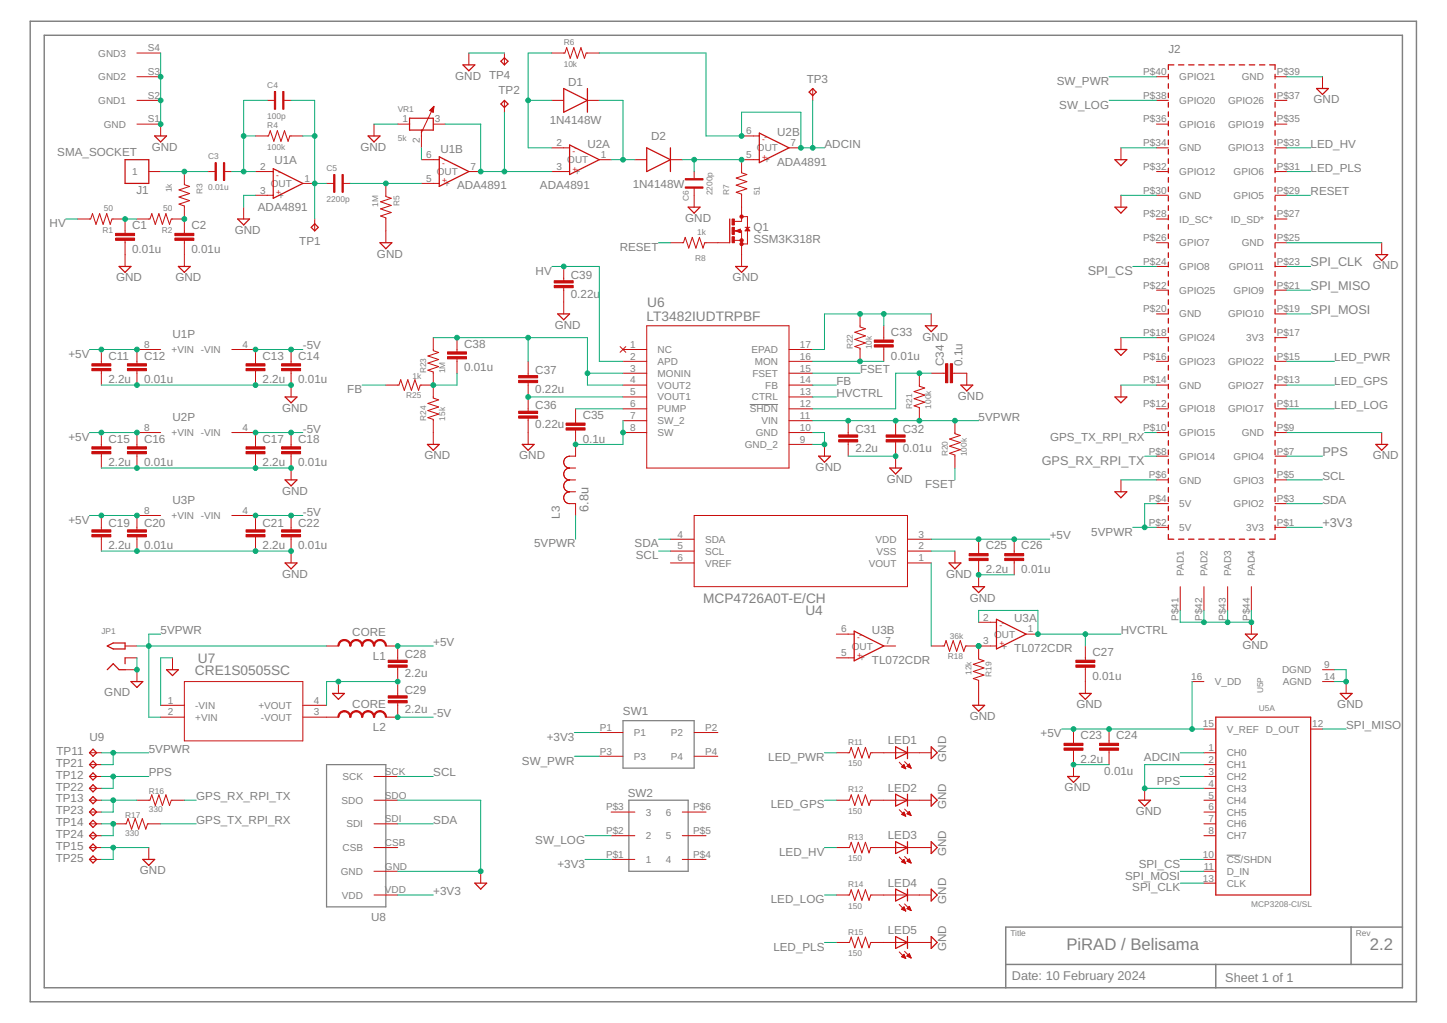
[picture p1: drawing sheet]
<svg xmlns="http://www.w3.org/2000/svg" width="297mm" height="210mm" viewBox="0 0 297 210" stroke-linecap="round" stroke-linejoin="round" font-family="sans-serif">
<path d="M6.2 4.4h284.6v201.1h-284.6zM9.1 7.2h278.8v195.5h-278.8zM206.5 197.9h81.4M249.6 197.9v4.8M277.3 190.2v7.7M287.9 190.2h-81.4v12.5" fill="none" stroke="#808080" stroke-width=".3"/>
<path d="M67 156.9h12.2v29.2h-12.2zM127.9 147.9h14.6v9.7h-14.6zM129.1 164.2h12.2v14.6h-12.2z" fill="none" stroke="#808080" stroke-width=".25"/>
<path d="M153.9 83h5.8M251.8 175.5h2.9" fill="none" stroke="#808080" stroke-width=".21"/>
<g fill="none" stroke="#c90d0c" stroke-width=".21">
<path d="M28.1 10.9h4.9M28.1 15.7h4.9M96.2 10.9v2.4M103.5 10.9v2.4M113.3 10.9h2.7l.3-1.1 .8 2.2 .7-2.2 .7 2.2 .8-2.2 .7 2.2 .3-1.1h2.7M166.8 18.2v2.4M237.4 15.7h2.4M261.7 15.7h2.5M271.5 15.7v2.5M28.1 20.6h4.9M28.1 25.5h4.9v2.4M30.5 35.2h2.5"/>
<path d="M37.8 35.2v2.7l1.1 .3-2.2 .8 2.2 .7-2.2 .7 2.2 .8-2.2 .7 1.1 .4v5.6M42.7 35.2h1.5M46.1 35.2h1.5M52.5 35.2h3.6M52.5 27.9h2.6l.4-1.1 .7 2.2 .7-2.2 .8 2.2 .7-2.2 .7 2.2 .4-1.1h2.7M54.9 20.6h1.4M58.3 20.6h1.5M62.2 37.6h2.4M67 37.6h1.5M70.4 37.6h1.5M76.8 25.5v2.4M79.2 37.6v2.7l1.1 .4-2.2 .7 2.2 .7-2.2 .8 2.2 .7-2.2 .7 1.1 .4v5.1"/>
<path d="M81.6 25.5h2.5M86.5 37.6h3.7M86.5 32.8h3.7M86.5 26.7v3.6M88.2 22.7l.9-.9-.2 1.2zM88.3 22.6h.7M88.3 22.7h.7M88.4 22.5h.6M88.5 22.4h.5M88.6 22.8h.4M88.6 22.3h.4M88.7 22.2h.3"/>
<path d="M88.8 23h.2M88.9 22h.1M88.9 25.5h2.5M89 21.9h.1M89.1 21.8l-2.6 5.4M96.2 35.2h2.5M103.5 20.6v2.4M113.3 35.2h3.6M113.3 20.6h2.4M113.3 30.3h3.6M120.6 20.6h2.4M123 32.8h2.5"/>
<path d="M130.3 32.8h2.5M137.6 32.8h2.5M142.5 35.2v1.5M142.5 38.6v3.9M152.2 27.9h3.7M155.9 32.8h-3.7v2.7l1.1 .3-2.2 .7 2.2 .8-2.2 .7 2.2 .7-2.2 .8 1.1 .3v5.6h-1.4M162 30.3h2.4M230.1 30.3v2.5M237.4 35.2h2.4M237.4 20.6h2.4M237.4 25.5h2.4M237.4 30.3h2.4"/>
<path d="M261.7 35.2h2.5M261.7 20.6h2.5M261.7 25.5h2.5M261.7 30.3h2.5M15.9 44.9h2.7l.4-1.1 .7 2.2 .7-2.2 .8 2.2 .7-2.2 .7 2.2 .4-1.1h2.7v3M25.7 49.3v5.4M28.1 44.9h2.7l.4-1.1 .7 2.2 .7-2.2 .7 2.2 .8-2.2 .7 2.2 .4-1.1h2.6M37.8 49.3v5.4M50 42.5v2.4M52.5 40.1h3.6M64.6 44.9v2.5M115.7 54.7v2.9"/>
<path d="M115.7 59.1v5.3M137.6 49.8h2.7l.4-1.1 .7 2.2 .7-2.2 .8 2.2 .7-2.2 .7 2.2 .4-1.1h5.1M150.8 47.4h1.4v7.3M150.8 49.3h1.4M151 47.4l1-.4v.7zM152.2 44.4h1.2v5.7h-1.2M153 46.7h.9M153.4 46.7l.5 .7h-.9zM230.1 40.1v2.4M237.4 40.1h2.4M237.4 49.8h2.4M237.4 44.9h2.4"/>
<path d="M237.4 59.5h2.4M237.4 54.7h2.4M261.7 40.1h2.5M261.7 49.8h2.5M261.7 44.9h2.5M261.7 59.5h2.5M261.7 54.7h2.5M283.6 49.8v2.4M20.8 71.7v2.9M20.8 76.1v2.9M28.1 76.1v2.9M33 71.7h-4.9v2.9"/>
<path d="M47.6 71.7h4.9v2.9M52.5 76.1v2.9M59.8 71.7v2.9M59.8 76.1v5.3M79.2 79h2.7l.4-1.1 .7 2.2 .7-2.2 .8 2.2 .7-2.2 .7 2.2 .4-1.1h2.6M88.9 69.3v2.6l1.1 .4-2.2 .7 2.2 .8-2.2 .7 2.2 .7-2.2 .8 1.1 .3v5.4l1.1 .3-2.2 .8 2.2 .7-2.2 .7 2.2 .8-2.2 .7 1.1 .4v5.1M93.8 69.3v2.9M93.8 73.7v2.9M108.4 74.1v3M108.4 78.5v5.9M127.3 71.1l1.2 1.2M127.9 71.7h4.9"/>
<path d="M127.9 79h4.9M127.9 74.1h4.9M127.9 76.6h4.9M128.5 71.1l-1.2 1.2M132.8 66.8h29.2v29.2h-29.2zM162 71.7h4.8M162 79h4.8M162 74.1h4.8M162 76.6h4.8M176.6 64.4v2.7l1.1 .4-2.2 .7 2.2 .7-2.2 .7 2.2 .8-2.2 .7 1.1 .4v2.6M181.4 66.8v3M181.4 71.2v2.9"/>
<path d="M188.7 76.6v2.6l1.1 .4-2.2 .7 2.2 .8-2.2 .7 2.2 .7-2.2 .8 1.1 .3v2.7M191.2 76.6h2.9M191.2 64.4v2.4M195.5 76.6h3v2.4M230.1 69.3v2.4M230.1 79v2.4M237.4 79h2.4M237.4 74.1h2.4M237.4 69.3h2.4M237.4 64.4h2.4M261.7 79h2.5M261.7 74.1h2.5"/>
<path d="M261.7 69.3h2.5M261.7 64.4h2.5M20.8 88.8v2.9M20.8 93.1v2.9M28.1 93.1v2.9M33 88.8h-4.9v2.9M47.6 88.8h4.9v2.9M52.5 93.1v2.9M59.8 88.8v2.9M59.8 93.1v5.4M108.4 85.8v5.4M116.9 98.5a1.22 1.22 0 0 0-1.2 1.2 1.22 1.22 0 0 0 1.2 1.2"/>
<path d="M116.9 96a1.22 1.22 0 0 0-1.2 1.3 1.22 1.22 0 0 0 1.2 1.2M116.9 98.5h1.3M116.9 96h1.3M118.2 88.3v5.3a2.36 2.36 0 0 0-2.1 .3 1.22 1.22 0 0 0-.3 1.3 1.22 1.22 0 0 0 1.1 .8M118.2 83.9v2.9M127.9 88.8h4.9M127.9 83.9h4.9M127.9 81.4h4.9M127.9 86.3h4.9M162 88.8h4.8M162 83.9h4.8M162 81.4h4.8"/>
<path d="M162 86.3h4.8M162 91.2h4.8M169.2 91.2v2.4M174.1 86.3v2.9M174.1 90.7v2.9M183.9 86.3v2.9M183.9 90.7v5.3M196 86.3v2.7l1.1 .3-2.2 .8 2.2 .7-2.2 .7 2.2 .8-2.2 .7 1.1 .4v2.6M230.1 98.5v2.4M237.4 88.8h2.4M237.4 98.5h2.4M237.4 93.6h2.4"/>
<path d="M237.4 83.9h2.4M261.7 88.8h2.5M261.7 98.5h2.5M261.7 93.6h2.5M261.7 83.9h2.5M283.6 88.8v2.4M20.8 105.8v2.9M20.8 110.2v2.9M28.1 110.2v2.9M33 105.8h-4.9v2.9M47.6 105.8h4.9v2.9M52.5 110.2v2.9"/>
<path d="M59.8 105.8v2.9M59.8 110.2v5.3M116.9 100.9a1.22 1.22 0 0 0-1.2 1.2 1.22 1.22 0 0 0 1.2 1.2h1.3v2.5M116.9 100.9h1.3M137.6 115.5h4.9M137.6 113.1h4.9M137.6 110.6h4.9M142.5 105.8h43.8v14.6h-43.8zM186.3 115.5h4.9M186.3 113.1h4.9M186.3 110.6h4.9M196 113.1v2.4"/>
<path d="M200.9 110.6v3M200.9 115v5.4M208.2 110.6v3M208.2 115v2.9M237.4 108.2h2.4M237.4 103.3h2.4M261.7 108.2h2.5M261.7 103.3h2.5M25.7 137.4h2.4v2.4M25.7 132.5h2.4M25.7 135h2.4M35.4 135v2.4"/>
<path d="M37.8 139.8h24.4v12.2h-24.4zM67 132.5h2.5M69.5 139.8v2.5M79.2 132.5h2.4v3M81.6 136.9v5.9M171.7 130.1h3.6M171.7 135h3.6M181.4 132.5h2.5M191.2 132.5h2.6l.4-1.1 .7 2.2 .8-2.2 .7 2.2 .7-2.2 .7 2.2 .4-1.1h6.4M200.9 132.5v2.7l1.1 .4-2.2 .7 2.2 .8-2.2 .7 2.2 .7-2.2 .7 1.1 .4v5.1M200.9 127.7h3.7M210.6 130.1h2.5"/>
<path d="M222.8 132.5v3M222.8 136.9v5.4M242.3 120.4v4.8M244.7 139.8h2.4M247.1 120.4v4.8M252 120.4v4.8M256.9 120.4v4.8M256.9 127.7v2.4M271.5 139.8h2.4M271.5 137.4h2.4M276.3 139.8v2.5M18.4 154.5h2.4"/>
<path d="M18.4 156.9h2.4M18.4 159.3h2.4M33 147.2h4.8M33 144.7h4.8M62.2 147.2h7.3M62.2 144.7h4.8M76.8 159.3h4.8M81.6 144.2v3h-2.4M123 150.3h4.9M123 155.2h4.9M142.5 150.3h4.9M142.5 155.2h4.9"/>
<path d="M171.7 154.5h2.7l.3-1.1 .8 2.1 .7-2.1 .7 2.1 .8-2.1 .7 2.1 .4-1h12.4M184.6 156.4l1.3 1.3M185.1 157.4l.5-.5 .3 .8zM185.1 157.3h.7M185.2 157.2h.5M185.3 157.4h.5M185.3 157.1h.4M185.5 157h.1M185.5 157.6h.4M185.7 156.3l1.3 1.3M185.8 157.7h.1M186.2 157.2l.8 .4"/>
<path d="M186.2 157.2h.7M186.3 157.1h.5M186.4 157.3h.5M186.4 157h.4M186.5 156.9h.2M186.6 157.4h.3M186.7 156.8l-.5 .4M186.7 156.8l.3 .8M186.7 156.8h.1M186.9 157.6h.1M220.4 149.6v2.9M220.4 154v5.3"/>
<path d="M227.7 149.6v2.9M227.7 154v2.9M247.1 154.5h2.5M247.1 156.9h2.5M247.1 159.3h2.5M247.1 149.6h2.5M269 149.6h2.5M18.4 164.2h2.4M18.4 173.9h2.4M18.4 161.8h2.4M18.4 166.6h2.4M18.4 169h2.4"/>
<path d="M18.4 171.5h2.4M18.4 176.3h2.4M23.2 169h2.7l.4-1 .7 2.1 .7-2.1 .8 2.1 .7-2.1 .7 2.1 .4-1.1h2.7M28.1 164.2h2.7l.4-1.1 .7 2.2 .7-2.2 .7 2.2 .8-2.2 .7 2.2 .4-1.1h2.6M30.5 173.9v2.4M76.8 164.2h4.8M76.8 173.9h4.8M76.8 169h4.8M76.8 178.8h4.8M98.7 178.8v2.4M125.5 166.6h4.8M125.5 171.5h4.8"/>
<path d="M125.5 176.3h4.8M140.1 166.6h4.8M140.1 171.5h4.8M140.1 176.3h4.8M171.7 164.2h2.7l.3-1.1 .8 2.2 .7-2.2 .7 2.2 .8-2.2 .7 2.2 .4-1.1h12.4M171.7 173.9h2.7l.3-1.1 .8 2.2 .7-2.2 .7 2.2 .8-2.2 .7 2.2 .4-1.1h12.4M184.6 166.1l1.3 1.4M184.6 175.9l1.3 1.3M185.1 167.1l.5-.5 .3 .9zM185.1 176.8l.5-.5 .3 .9zM185.1 167h.7M185.2 176.9h.6"/>
<path d="M185.2 176.8h.5M185.2 167.2h.6M185.3 166.9h.4M185.3 176.6h.4M185.4 166.8h.3M185.4 176.5h.2M185.4 177h.4M185.5 167.3h.3M185.5 166.7h.1M185.5 176.4h.1M185.7 166l1.3 1.3M185.7 175.7l1.3 1.4"/>
<path d="M185.7 177.1h.2M185.7 167.4h.2M186.2 167l.5-.5 .3 .8zM186.2 176.7l.5-.5 .3 .9zM186.2 166.9h.6M186.2 176.6h.6M186.3 176.8h.6M186.3 167h.6M186.3 166.8h.5M186.4 176.5h.4M186.5 166.7h.3M186.5 176.4h.2"/>
<path d="M186.5 176.9h.4M186.6 166.6h.1M186.6 167.2h.3M186.6 176.3h.1M186.8 177h.2M186.9 167.3h.1M235 161.8v2.4M247.1 164.2h2.5M247.1 161.8h2.5M247.1 166.6h2.5M247.1 169h2.5M247.1 171.5h2.5"/>
<path d="M247.1 176.3h2.5M247.1 178.8h2.5M76.8 183.6h4.8M171.7 183.6h2.7l.3-1 .8 2.1 .7-2.1 .7 2.1 .8-2.1 .7 2.1 .4-1.1h12.4M171.7 193.4h2.7l.3-1.1 .8 2.2 .7-2.2 .7 2.2 .8-2.2 .7 2.2 .4-1.1h12.4M184.6 185.6l1.3 1.3M184.6 195.3l1.3 1.4M185.1 186.6l.5-.5 .3 .8zM185.1 196.3l.8 .4M185.1 196.3h.7M185.1 186.6h.7M185.2 186.5h.5"/>
<path d="M185.2 196.2h.5M185.3 186.4h.4M185.3 196.1h.4M185.3 196.4h.5M185.4 186.7h.4M185.4 186.2h.2M185.4 196h.2M185.5 186.1h.1M185.5 195.8h.1M185.6 195.8l-.5 .5M185.6 195.8l.3 .9M185.6 196.5h.3"/>
<path d="M185.6 186.8h.3M185.7 185.5l1.3 1.3M185.7 195.2l1.3 1.4M185.9 196.6h.1M185.9 186.9h.1M186.2 196.2h.7M186.2 196.2l.8 .4M186.2 196.2l.5-.5 .3 .9M186.2 186.5h.7M186.3 186.4h.5M186.3 196.1h.5M186.4 186.2h.4"/>
<path d="M186.4 196h.4M186.4 196.3h.5M186.5 186.6h.4M186.5 186.1h.2M186.5 195.8h.2M186.6 186h.1M186.6 195.7h.1M186.7 186l.3 .8-.8-.3zM186.7 196.4h.3M186.8 186.7h.2M187 196.5h.1M247.1 181.2h2.5"/>
</g>
<g fill="none" stroke="#c90d0c" stroke-width=".25">
<path d="M95 13.3h2.5l-1.3 1.2zM102.8 12.6l.7-.7 .8 .7-.8 .7zM115.7 18.2l4.9 2.4-4.9 2.4zM120.6 18.2v4.8M166.1 18.9l.7-.7 .8 .7-.8 .7zM239.8 15.2v1M239.8 17.2v.9M239.8 19.1v1M241 13.3h-1.2v1M241.9 13.3h1.1M244 13.3h1.1M246.1 13.3h1.1"/>
<path d="M248.2 13.3h1.1M250.2 13.3h1.2M252.3 13.3h1.1M254.4 13.3h1.1M256.5 13.3h1.1M258.6 13.3h1.1M260.6 13.3h1.1v1M261.7 15.2v1M261.7 17.2v.9M261.7 19.1v1M270.3 18.2h2.4l-1.2 1.2zM25.7 32.8h4.8v4.8h-4.8z"/>
<path d="M31.7 27.9h2.5l-1.2 1.2zM56.1 34.6l6.1 3-6.1 3.1zM75.6 27.9h2.4l-1.2 1.2zM84.1 24.3h4.8v2.4h-4.8zM90.2 32.2l6 3-6 3zM103.5 20.6l.8 .7-.8 .8-.7-.8zM116.9 29.7l6.1 3.1-6.1 3zM132.8 30.3l4.8 2.5-4.8 2.4zM137.6 30.3v4.9M155.9 27.3l6.1 3-6.1 3.1zM228.9 32.8h2.4l-1.2 1.2zM239.8 21v1"/>
<path d="M239.8 22.9v1M239.8 24.9v.9M239.8 26.8v1M239.8 28.7v1M239.8 30.6v1M239.8 32.6v.9M239.8 34.5v1M239.8 36.4v1M239.8 38.4v.9M261.7 21v1M261.7 22.9v1M261.7 24.9v.9"/>
<path d="M261.7 26.8v1M261.7 28.7v1M261.7 30.6v1M261.7 32.6v.9M261.7 34.5v1M261.7 36.4v1M261.7 38.4v.9M24.4 54.7h2.5l-1.2 1.2zM36.6 54.7h2.5l-1.3 1.2zM48.8 44.9h2.4l-1.2 1.3zM64.6 45.9l.7 .8-.7 .7-.7-.7zM78 49.8h2.4l-1.2 1.2z"/>
<path d="M141.3 42.5h2.4l-1.2 1.2zM149.8 44.9v4.9M151 54.7h2.4l-1.2 1.2zM151.3 47.4l.5 .2v-.5l-.4 .3M153.4 46.9l.3 .3h-.5zM228.9 42.5h2.4l-1.2 1.2zM239.8 40.3v1M239.8 42.2v1M239.8 44.1v1M239.8 46.1v.9M239.8 48v1M239.8 49.9v1"/>
<path d="M239.8 51.9v.9M239.8 53.8v1M239.8 55.7v1M239.8 57.6v1M239.8 59.6v.9M261.7 40.3v1M261.7 42.2v1M261.7 44.1v1M261.7 46.1v.9M261.7 48v1M261.7 49.9v1M261.7 51.9v.9"/>
<path d="M261.7 53.8v1M261.7 55.7v1M261.7 57.6v1M261.7 59.6v.9M282.4 52.2h2.5l-1.3 1.3zM114.5 64.4h2.4l-1.2 1.2zM189.9 66.8h2.5l-1.2 1.3zM197.3 79h2.4l-1.2 1.2zM228.9 71.7h2.4l-1.2 1.2zM239.8 61.5v1M239.8 63.4v1M239.8 65.3v1"/>
<path d="M239.8 67.3v.9M239.8 69.2v1M239.8 71.1v1M239.8 73v1M239.8 75v.9M239.8 76.9v1M239.8 78.8v1M261.7 61.5v1M261.7 63.4v1M261.7 65.3v1M261.7 67.3v.9M261.7 69.2v1"/>
<path d="M261.7 71.1v1M261.7 73v1M261.7 75v.9M261.7 76.9v1M261.7 78.8v1M58.5 81.4h2.5l-1.2 1.3zM58.5 98.5h2.5l-1.2 1.2zM87.7 91.2h2.5l-1.3 1.2zM107.2 91.2h2.4l-1.2 1.2zM168 93.6h2.5l-1.3 1.2zM182.6 96h2.5l-1.2 1.3zM228.9 81.4h2.4l-1.2 1.3z"/>
<path d="M239.8 80.8v.9M239.8 82.7v1M239.8 84.6v1M239.8 86.6v.9M239.8 88.5v1M239.8 90.4v1M239.8 92.3v1M239.8 94.3v.9M239.8 96.2v1M239.8 98.1v1M261.7 80.8v.9M261.7 82.7v1"/>
<path d="M261.7 84.6v1M261.7 86.6v.9M261.7 88.5v1M261.7 90.4v1M261.7 92.3v1M261.7 94.3v.9M261.7 96.2v1M261.7 98.1v1M282.4 91.2h2.5l-1.3 1.2zM58.5 115.5h2.5l-1.2 1.2zM194.8 115.5h2.5l-1.3 1.2zM228.9 100.9h2.4l-1.2 1.2z"/>
<path d="M239.8 100v1M239.8 102v.9M239.8 103.9v1M239.8 105.8v1M239.8 107.7v1M239.8 109.7v.9h1.2M241.9 110.6h1.1M244 110.6h1.1M246.1 110.6h1.1M248.2 110.6h1.1M250.2 110.6h1.2M252.3 110.6h1.1"/>
<path d="M254.4 110.6h1.1M256.5 110.6h1.1M258.6 110.6h1.1M261.7 100v1M261.7 102v.9M261.7 103.9v1M261.7 105.8v1M261.7 107.7v1M261.7 109.7v.9h-1.1M22 132.5l1.2-.6h2.5v1.3h-2.5zM22 137.4l1.2-1.2 1.2 1.2h1.3M25.7 135v1.2"/>
<path d="M26.9 139.8h2.4l-1.2 1.3zM34.2 137.4h2.4l-1.2 1.2zM175.3 129.5l6.1 3-6.1 3.1zM199.7 120.4h2.4l-1.2 1.2zM204.6 127.1l6 3-6 3.1zM255.7 130.1h2.4l-1.2 1.2zM19.1 153.7l.7 .8-.7 .7-.7-.7zM19.1 158.6l.7 .7-.7 .7-.7-.7zM19.1 156.1l.7 .8-.7 .7-.7-.7zM68.3 142.3h2.4l-1.2 1.2zM183.9 153.2l2.4 1.3-2.4 1.2zM186.3 153.2v2.5"/>
<path d="M191.2 153.2l1.2 1.3-1.2 1.2zM199.7 144.7h2.4l-1.2 1.2zM219.2 159.3h2.4l-1.2 1.2zM221.6 142.3h2.4l-1.2 1.2zM249.6 147.2h19.4v36.4h-19.4zM275.1 142.3h2.5l-1.3 1.2zM19.1 163.4l.7 .8-.7 .7-.7-.7zM19.1 168.3l.7 .7-.7 .8-.7-.8zM19.1 173.2l.7 .7-.7 .7-.7-.7zM19.1 161l.7 .8-.7 .7-.7-.7zM19.1 165.9l.7 .7-.7 .7-.7-.7zM19.1 170.8l.7 .7-.7 .7-.7-.7z"/>
<path d="M19.1 175.6l.7 .7-.7 .8-.7-.8zM29.3 176.3h2.4l-1.2 1.3zM183.9 163l2.4 1.2-2.4 1.2zM183.9 172.7l2.4 1.2-2.4 1.2zM186.3 163v2.4M186.3 172.7v2.4M191.2 163l1.2 1.2-1.2 1.2zM191.2 172.7l1.2 1.2-1.2 1.2zM233.7 164.2h2.5l-1.2 1.2zM97.5 181.2h2.4l-1.2 1.2zM183.9 182.4l2.4 1.2-2.4 1.3zM183.9 192.2l2.4 1.2-2.4 1.2z"/>
<path d="M186.3 182.4v2.5M186.3 192.2v2.4M191.2 182.4l1.2 1.2-1.2 1.3zM191.2 192.2l1.2 1.2-1.2 1.2z"/>
</g>
<g fill="#c90d0c" stroke="#c90d0c" stroke-width=".21">
<path d="M18.9 75.6h3.9v.5h-3.9z"/>
<path d="M18.9 74.6h3.9v.5h-3.9z"/>
<path d="M26.2 75.6h3.9v.5h-3.9z"/>
<path d="M26.2 74.6h3.9v.5h-3.9z"/>
<path d="M57.8 75.6h3.9v.5h-3.9z"/>
<path d="M57.8 74.6h3.9v.5h-3.9z"/>
<path d="M50.5 75.6h3.9v.5h-3.9z"/>
<path d="M50.5 74.6h3.9v.5h-3.9z"/>
<path d="M56.3 18.8h.3v3.6h-.3z"/>
<path d="M58 18.8h.3v3.6h-.3z"/>
<path d="M68.5 35.8h.2v3.7h-.2z"/>
<path d="M70.2 35.8h.3v3.7h-.3z"/>
<path d="M140.7 38.4h3.6v.2h-3.6z"/>
<path d="M140.7 36.7h3.6v.2h-3.6z"/>
<path d="M150.3 44.9h.4v1.3h-.4z"/>
<path d="M150.3 48.6h.4v1.2h-.4z"/>
<path d="M150.3 46.7h.4v1.4h-.4z"/>
<path d="M18.9 92.6h3.9v.5h-3.9z"/>
<path d="M18.9 91.7h3.9v.4h-3.9z"/>
<path d="M26.2 92.6h3.9v.5h-3.9z"/>
<path d="M26.2 91.7h3.9v.4h-3.9z"/>
<path d="M57.8 92.6h3.9v.5h-3.9z"/>
<path d="M57.8 91.7h3.9v.4h-3.9z"/>
<path d="M50.5 92.6h3.9v.5h-3.9z"/>
<path d="M50.5 91.7h3.9v.4h-3.9z"/>
<path d="M44.2 33.4h.2v3.6h-.2z"/>
<path d="M45.9 33.4h.2v3.6h-.2z"/>
<path d="M35.9 48.9h3.9v.4h-3.9z"/>
<path d="M35.9 47.9h3.9v.4h-3.9z"/>
<path d="M23.7 48.9h3.9v.4h-3.9z"/>
<path d="M23.7 47.9h3.9v.4h-3.9z"/>
<path d="M218.4 153.5h3.9v.4h-3.9z"/>
<path d="M218.4 152.5h3.9v.5h-3.9z"/>
<path d="M225.7 153.5h3.9v.4h-3.9z"/>
<path d="M225.7 152.5h3.9v.5h-3.9z"/>
<path d="M172.2 90.2h3.9v.5h-3.9z"/>
<path d="M172.2 89.2h3.9v.5h-3.9z"/>
<path d="M181.9 90.2h3.9v.5h-3.9z"/>
<path d="M181.9 89.2h3.9v.5h-3.9z"/>
<path d="M198.9 114.6h3.9v.4h-3.9z"/>
<path d="M198.9 113.6h3.9v.4h-3.9z"/>
<path d="M206.2 114.6h3.9v.4h-3.9z"/>
<path d="M206.2 113.6h3.9v.4h-3.9z"/>
<path d="M18.9 109.7h3.9v.5h-3.9z"/>
<path d="M18.9 108.7h3.9v.5h-3.9z"/>
<path d="M26.2 109.7h3.9v.5h-3.9z"/>
<path d="M26.2 108.7h3.9v.5h-3.9z"/>
<path d="M50.5 109.7h3.9v.5h-3.9z"/>
<path d="M50.5 108.7h3.9v.5h-3.9z"/>
<path d="M57.8 109.7h3.9v.5h-3.9z"/>
<path d="M57.8 108.7h3.9v.5h-3.9z"/>
<path d="M116.2 87.8h3.9v.4h-3.9z"/>
<path d="M116.2 86.8h3.9v.5h-3.9z"/>
<path d="M91.9 73.2h3.9v.4h-3.9z"/>
<path d="M91.9 72.2h3.9v.5h-3.9z"/>
<path d="M179.5 70.7h3.9v.5h-3.9z"/>
<path d="M179.5 69.8h3.9v.4h-3.9z"/>
<path d="M195.1 74.6h.4v3.9h-.4z"/>
<path d="M194.1 74.6h.5v3.9h-.5z"/>
<path d="M79.7 143.7h3.9v.5h-3.9z"/>
<path d="M79.7 142.8h3.9v.4h-3.9z"/>
<path d="M79.7 136.4h3.9v.5h-3.9z"/>
<path d="M79.7 135.5h3.9v.4h-3.9z"/>
<path d="M106.5 85.3h3.9v.5h-3.9z"/>
<path d="M106.5 84.4h3.9v.4h-3.9z"/>
<path d="M106.5 78h3.9v.5h-3.9z"/>
<path d="M106.5 77.1h3.9v.4h-3.9z"/>
<path d="M113.8 58.6h3.9v.4h-3.9z"/>
<path d="M113.8 57.6h3.9v.5h-3.9z"/>
<path d="M220.9 136.4h3.8v.5h-3.8z"/>
<path d="M220.9 135.5h3.8v.4h-3.8z"/>
</g>
<g fill="#c90d0c" stroke="#c90d0c" stroke-width=".21">
<path d="M69.7 146.2l.6-.3 .4-.1v.2l-.3 .1a1.06 1.06 0 0 0-.8 1.1h-.2v-.2z" fill-rule="evenodd"/>
<path d="M70.7 145.8a1.3 1.3 0 0 1 1.3 1.4h-.2l-.3-.8-.8-.4z" fill-rule="evenodd"/>
<path d="M72.2 146.2l.5-.3 .4-.1v.2l-.8 .4-.3 .8h-.2l.1-.5z" fill-rule="evenodd"/>
<path d="M73.1 145.8a1.3 1.3 0 0 1 1.4 1.4h-.3l-.3-.8-.8-.4z" fill-rule="evenodd"/>
<path d="M74.6 146.2l.5-.3 .5-.1v.2l-.8 .4-.3 .8h-.3l.1-.5z" fill-rule="evenodd"/>
<path d="M75.6 145.8a1.3 1.3 0 0 1 1.3 1.4h-.2l-.4-.8-.7-.4z" fill-rule="evenodd"/>
<path d="M77 146.2l.6-.3 .4-.1v.2l-.8 .4-.3 .8h-.2v-.5z" fill-rule="evenodd"/>
<path d="M78 145.8a1.3 1.3 0 0 1 1.3 1.4h-.2l-.3-.8-.8-.4z" fill-rule="evenodd"/>
<path d="M69.7 131.6l.6-.3 .4-.1v.2l-.3 .1a1.06 1.06 0 0 0-.8 1h-.2v-.1z" fill-rule="evenodd"/>
<path d="M70.7 131.2a1.3 1.3 0 0 1 1.3 1.3h-.2l-.3-.7-.8-.4z" fill-rule="evenodd"/>
<path d="M72.2 131.6l.5-.3 .4-.1v.2l-.3 .1a1.07 1.07 0 0 0-.8 1h-.2v-.1z" fill-rule="evenodd"/>
<path d="M73.1 131.2a1.3 1.3 0 0 1 1.4 1.3h-.3l-.3-.7-.8-.4z" fill-rule="evenodd"/>
<path d="M74.6 131.6l.5-.3 .5-.1v.2l-.3 .1a1.07 1.07 0 0 0-.8 1h-.3v-.1z" fill-rule="evenodd"/>
<path d="M75.6 131.2a1.3 1.3 0 0 1 1.3 1.3h-.2l-.4-.7-.7-.4z" fill-rule="evenodd"/>
<path d="M77 131.6l.6-.3 .4-.1v.2l-.3 .1a1.07 1.07 0 0 0-.8 1h-.2v-.1z" fill-rule="evenodd"/>
<path d="M78 131.2a1.3 1.3 0 0 1 1.3 1.3h-.2l-.3-.7-.8-.4z" fill-rule="evenodd"/>
<circle cx="152.2" cy="50.1" r=".34"/>
<circle cx="152.2" cy="49.3" r=".34"/>
<circle cx="152.2" cy="44.4" r=".34"/>
</g>
<g fill="none" stroke="#0dab76" stroke-width=".21">
<path d="M33 10.9v14.6M96.2 10.9h7.3M113.3 10.9h-4.9v19.4h4.9M123 10.9h21.9v17h7.3v-4.9h12.2v7.3h4.8M227.7 15.7h9.7M264.2 15.7h7.3M33 35.2h9.7M47.6 35.2h4.9M50 27.9h2.5M54.9 20.6h-4.9v14.6M59.8 20.6h4.8v24.3M62.2 27.9h2.4"/>
<path d="M64.6 37.6h2.4M71.9 37.6h14.6M76.8 25.5h4.8M86.5 30.3v2.5M91.4 25.5h7.3v9.7h14.6M103.5 23v12.2M108.4 20.6h4.9M123 20.6h4.9v12.2M125.5 32.8h4.8M140.1 32.8h12.1M142.5 32.8v2.4M166.8 20.6v9.7"/>
<path d="M227.7 20.6h9.7M230.1 30.3h7.3M264.2 30.3h4.8M264.2 35.2h4.8M13.5 44.9h2.4M25.7 44.9h2.4M52.5 40.1h-2.5v2.4M113.3 54.7h9.7v19.4h4.9M135.2 49.8h2.4M230.1 40.1h7.3M232.5 54.7h4.9M264.2 40.1h4.8"/>
<path d="M264.2 49.8h19.4M264.2 54.7h4.8M264.2 59.5h4.8M18.4 71.7h9.7M20.8 79h39M52.5 71.7h9.7M74.3 79h4.9M88.9 69.3h31.7v9.7h7.3M93.8 76.6v2.4h-4.9M108.4 69.3v4.8M120.6 76.6h7.3M166.8 79h4.9"/>
<path d="M166.8 74.1h14.6M166.8 76.6h9.8M181.4 64.4v2.4M191.2 64.4h-22v7.3h-2.4M191.2 76.6h-7.3v7.3h-17.1M230.1 79h7.3M230.1 69.3h7.3M264.2 79h9.7M264.2 64.4h4.8M264.2 74.1h9.7M18.4 88.8h9.7M20.8 96h39"/>
<path d="M52.5 88.8h9.7M108.4 81.4h19.5M118.2 83.9h9.7M127.9 86.3v4.9h-9.7M166.8 88.8h2.4v2.4h-2.4M166.8 86.3h34.1M166.8 81.4h4.9M174.1 93.6h9.8M196 96v2.5M230.1 98.5h7.3M235 88.8h2.4M235 93.6h2.4"/>
<path d="M264.2 88.8h19.4M264.2 98.5h7.3M264.2 93.6h7.3M264.2 83.9h9.7M18.4 105.8h9.7M20.8 113.1h39M52.5 105.8h9.7M118.2 105.8v4.8M135.2 113.1h2.4M135.2 110.6h2.4M191.2 113.1h4.8M191.2 110.6h24.3"/>
<path d="M191.2 115.5v17M200.9 117.9h7.3M232.5 108.2h4.9M237.4 103.3h-2.4v4.9M264.2 108.2h7.3M264.2 103.3h7.3M28.1 135v2.4M28.1 132.5h38.9M33 130.1h-2.5v17.1h2.5M35.4 135h-2.4v9.7M81.6 139.8h-14.6v4.9M81.6 132.5h7.3"/>
<path d="M200.9 127.7v-2.5h12.2v4.9h17M222.8 130.1v2.4M242.3 125.2v2.5h14.6v-2.5M244.7 139.8v9.8M247.1 125.2v2.5M252 125.2v2.5M273.9 137.4h2.4v2.4h-2.4M20.8 154.5h9.7M20.8 159.3h9.7M23.2 154.5v2.4h-2.4M23.2 159.3v2.5h-2.4M81.6 147.2h7.3"/>
<path d="M81.6 159.3h7.3M117.9 150.3h5.1M117.9 155.2h5.1M169.2 154.5h2.5M217.9 149.6h29.2M220.4 156.9h7.3M242.3 154.5h4.8M242.3 159.3h4.8M247.1 156.9h-12.1v4.9h12.1M271.5 149.6h4.8M20.8 173.9h9.7M20.8 169h2.4v2.5h-2.4"/>
<path d="M20.8 164.2h7.3M23.2 173.9v2.4h-2.4M23.2 164.2v2.4h-2.4M33 169h7.3M37.8 164.2h2.5M81.6 164.2h17.1v14.6h-17.1M81.6 169h7.3M120.1 176.3h5.4M120.1 171.5h5.4M169.2 173.9h2.5M169.2 164.2h2.5M242.3 176.3h4.8"/>
<path d="M242.3 178.8h4.8M81.6 183.6h7.3M169.2 193.4h2.5M169.2 183.6h2.5M242.3 181.2h4.8"/>
</g>
<g fill="#0dab76" stroke="#0dab76" stroke-width=".21">
<circle cx="52.5" cy="79" r=".49"/>
<circle cx="28.1" cy="79" r=".49"/>
<circle cx="59.8" cy="79" r=".49"/>
<circle cx="52.5" cy="96" r=".49"/>
<circle cx="28.1" cy="96" r=".49"/>
<circle cx="59.8" cy="96" r=".49"/>
<circle cx="33" cy="15.7" r=".49"/>
<circle cx="33" cy="20.6" r=".49"/>
<circle cx="33" cy="25.5" r=".49"/>
<circle cx="276.3" cy="139.8" r=".49"/>
<circle cx="235" cy="161.8" r=".49"/>
<circle cx="220.4" cy="156.9" r=".49"/>
<circle cx="256.9" cy="127.7" r=".49"/>
<circle cx="252" cy="127.7" r=".49"/>
<circle cx="247.1" cy="127.7" r=".49"/>
<circle cx="176.6" cy="64.4" r=".49"/>
<circle cx="181.4" cy="64.4" r=".49"/>
<circle cx="169.2" cy="91.2" r=".49"/>
<circle cx="183.9" cy="93.6" r=".49"/>
<circle cx="200.9" cy="117.9" r=".49"/>
<circle cx="52.5" cy="113.1" r=".49"/>
<circle cx="28.1" cy="113.1" r=".49"/>
<circle cx="59.8" cy="113.1" r=".49"/>
<circle cx="23.2" cy="173.9" r=".49"/>
<circle cx="81.6" cy="139.8" r=".49"/>
<circle cx="69.5" cy="139.8" r=".49"/>
<circle cx="98.7" cy="178.8" r=".49"/>
<circle cx="28.1" cy="137.4" r=".49"/>
<circle cx="64.6" cy="27.9" r=".49"/>
<circle cx="64.6" cy="37.6" r=".49"/>
<circle cx="50" cy="27.9" r=".49"/>
<circle cx="50" cy="35.2" r=".49"/>
<circle cx="79.2" cy="37.6" r=".49"/>
<circle cx="152.2" cy="27.9" r=".49"/>
<circle cx="164.4" cy="30.3" r=".49"/>
<circle cx="166.8" cy="30.3" r=".49"/>
<circle cx="127.9" cy="32.8" r=".49"/>
<circle cx="142.5" cy="32.8" r=".49"/>
<circle cx="152.2" cy="32.8" r=".49"/>
<circle cx="108.4" cy="20.6" r=".49"/>
<circle cx="28.1" cy="71.7" r=".49"/>
<circle cx="20.8" cy="71.7" r=".49"/>
<circle cx="28.1" cy="88.8" r=".49"/>
<circle cx="20.8" cy="88.8" r=".49"/>
<circle cx="227.7" cy="149.6" r=".49"/>
<circle cx="244.7" cy="149.6" r=".49"/>
<circle cx="220.4" cy="149.6" r=".49"/>
<circle cx="28.1" cy="105.8" r=".49"/>
<circle cx="20.8" cy="105.8" r=".49"/>
<circle cx="200.9" cy="110.6" r=".49"/>
<circle cx="208.2" cy="110.6" r=".49"/>
<circle cx="81.6" cy="132.5" r=".49"/>
<circle cx="52.5" cy="71.7" r=".49"/>
<circle cx="59.8" cy="71.7" r=".49"/>
<circle cx="52.5" cy="88.8" r=".49"/>
<circle cx="59.8" cy="88.8" r=".49"/>
<circle cx="52.5" cy="105.8" r=".49"/>
<circle cx="59.8" cy="105.8" r=".49"/>
<circle cx="81.6" cy="147.2" r=".49"/>
<circle cx="37.8" cy="35.2" r=".49"/>
<circle cx="37.8" cy="44.9" r=".49"/>
<circle cx="25.7" cy="44.9" r=".49"/>
<circle cx="115.7" cy="54.7" r=".49"/>
<circle cx="98.7" cy="35.2" r=".49"/>
<circle cx="103.5" cy="35.2" r=".49"/>
<circle cx="23.2" cy="159.3" r=".49"/>
<circle cx="235" cy="108.2" r=".49"/>
<circle cx="183.9" cy="86.3" r=".49"/>
<circle cx="174.1" cy="86.3" r=".49"/>
<circle cx="188.7" cy="86.3" r=".49"/>
<circle cx="196" cy="86.3" r=".49"/>
<circle cx="23.2" cy="154.5" r=".49"/>
<circle cx="30.5" cy="132.5" r=".49"/>
<circle cx="108.4" cy="81.4" r=".49"/>
<circle cx="127.9" cy="88.8" r=".49"/>
<circle cx="118.2" cy="91.2" r=".49"/>
<circle cx="176.6" cy="74.1" r=".49"/>
<circle cx="213.1" cy="130.1" r=".49"/>
<circle cx="222.8" cy="130.1" r=".49"/>
<circle cx="200.9" cy="132.5" r=".49"/>
<circle cx="88.9" cy="79" r=".49"/>
<circle cx="188.7" cy="76.6" r=".49"/>
<circle cx="120.6" cy="76.6" r=".49"/>
<circle cx="108.4" cy="69.3" r=".49"/>
<circle cx="93.8" cy="69.3" r=".49"/>
<circle cx="23.2" cy="164.2" r=".49"/>
<circle cx="23.2" cy="169" r=".49"/>
</g>
<g font-size="3.4" fill="#808080">
<text x="218.9" y="195">PiRAD / Belisama</text>
<text x="281.2" y="195">2.2</text>
</g>
<g font-size="2.8" fill="#808080">
<text x="132.7" y="65.9">LT3482IUDTRPBF</text>
<text x="132.9" y="63">U6</text>
<text x="144.3" y="123.8">MCP4726A0T-E/CH</text>
<text x="165.3" y="126.2">U4</text>
<text x="40.6" y="136">U7</text>
<text x="40" y="138.4">CRE1S0505SC</text>
</g>
<g font-size="2.6" fill="#808080">
<text x="223.3" y="56.5">SPI_CS</text>
<text x="269" y="59.5">SPI_MISO</text>
<text x="269" y="54.7">SPI_CLK</text>
<text x="269" y="64.4">SPI_MOSI</text>
<text x="213.8" y="95.5">GPS_RX_RPI_TX</text>
<text x="271.5" y="93.6">PPS</text>
<text x="120.8" y="105" transform="rotate(-90 120.8 105)">6.8u</text>
<text x="271.5" y="108.2">+3V3</text>
<text x="207.7" y="201.2">Date: 10 February 2024</text>
<text x="251.5" y="201.4">Sheet 1 of 1</text>
</g>
<g font-size="2.4" fill="#808080">
<text x="239.8" y="10.9">J2</text>
<text x="93.4" y="16.3">GND TP4</text>
<text x="116.6" y="17.6">D1</text>
<text x="165.6" y="17">TP3</text>
<text x="216.9" y="17.4">SW_PWR</text>
<text x="102.3" y="19.4">TP2</text>
<text x="217.4" y="22.3">SW_LOG</text>
<text x="269.6" y="21.2">GND</text>
<text x="112.8" y="25.3">1N4148W</text>
<text x="133.7" y="28.8">D2</text>
<text x="159.5" y="27.9">U2B</text>
<text x="11.8" y="32">SMA_SOCKET</text>
<text x="31.1" y="30.9">GND</text>
<text x="56.3" y="33.7">U1A</text>
<text x="74" y="30.9">GND</text>
<text x="90.4" y="31.3">U1B</text>
<text x="120.6" y="30.3">U2A</text>
<text x="159.5" y="34">ADA4891</text>
<text x="169.3" y="30.3">ADCIN</text>
<text x="269" y="35.2">LED_PLS</text>
<text x="269" y="30.3">LED_HV</text>
<text x="28" y="39.8">J1</text>
<text x="93.8" y="38.9">ADA4891</text>
<text x="110.9" y="38.9">ADA4891</text>
<text x="129.9" y="38.5">1N4148W</text>
<text x="269" y="40.1">RESET</text>
<text x="10.2" y="46.6">HV</text>
<text x="27.1" y="47">C1</text>
<text x="39.3" y="47">C2</text>
<text x="48.2" y="48">GND</text>
<text x="52.9" y="43.2">ADA4891</text>
<text x="140.7" y="45.5">GND</text>
<text x="154.7" y="47.4">Q1</text>
<text x="27.1" y="51.9">0.01u</text>
<text x="39.3" y="51.9">0.01u</text>
<text x="61.4" y="50.3">TP1</text>
<text x="77.4" y="52.8">GND</text>
<text x="127.2" y="51.5">RESET</text>
<text x="154.7" y="49.8">SSM3K318R</text>
<text x="23.8" y="57.7">GND</text>
<text x="36" y="57.7">GND</text>
<text x="110" y="56.4">HV</text>
<text x="117.2" y="57.2">C39</text>
<text x="150.4" y="57.7">GND</text>
<text x="281.8" y="55.3">GND</text>
<text x="117.2" y="61.1">0.22u</text>
<text x="35.4" y="69.3">U1P</text>
<text x="62.2" y="71.7">-5V</text>
<text x="95.3" y="71.3">C38</text>
<text x="113.9" y="67.4">GND</text>
<text x="182.9" y="68.9">C33</text>
<text x="189.3" y="69.9">GND</text>
<text x="14.1" y="73.4">+5V</text>
<text x="22.3" y="73.8">C11</text>
<text x="29.6" y="73.8">C12</text>
<text x="53.9" y="73.8">C13</text>
<text x="61.2" y="73.8">C14</text>
<text x="95.3" y="76.2">0.01u</text>
<text x="109.9" y="76.7">C37</text>
<text x="176.6" y="76.6">FSET</text>
<text x="182.9" y="73.8">0.01u</text>
<text x="193.7" y="75.1" transform="rotate(-90 193.7 75.1)">C34</text>
<text x="197.6" y="75.1" transform="rotate(-90 197.6 75.1)">0.1u</text>
<text x="273.9" y="74.1">LED_PWR</text>
<text x="22.3" y="78.6">2.2u</text>
<text x="29.6" y="78.6">0.01u</text>
<text x="53.9" y="78.6">2.2u</text>
<text x="61.2" y="78.6">0.01u</text>
<text x="71.3" y="80.7">FB</text>
<text x="109.9" y="80.6">0.22u</text>
<text x="109.9" y="84">C36</text>
<text x="171.7" y="79">FB</text>
<text x="171.7" y="81.4">HVCTRL</text>
<text x="196.6" y="82.1">GND</text>
<text x="273.9" y="79">LED_GPS</text>
<text x="273.9" y="83.9">LED_LOG</text>
<text x="35.4" y="86.3">U2P</text>
<text x="57.9" y="84.5">GND</text>
<text x="62.2" y="88.7">-5V</text>
<text x="109.9" y="87.9">0.22u</text>
<text x="119.6" y="85.9">C35</text>
<text x="175.6" y="88.9">C31</text>
<text x="185.3" y="88.9">C32</text>
<text x="200.9" y="86.3">5VPWR</text>
<text x="14.1" y="90.4">+5V</text>
<text x="22.3" y="95.7">2.2u</text>
<text x="22.3" y="90.8">C15</text>
<text x="29.6" y="95.7">0.01u</text>
<text x="29.6" y="90.8">C16</text>
<text x="53.9" y="95.7">2.2u</text>
<text x="53.9" y="90.8">C17</text>
<text x="61.2" y="95.7">0.01u</text>
<text x="61.2" y="90.8">C18</text>
<text x="87.1" y="94.2">GND</text>
<text x="106.6" y="94.2">GND</text>
<text x="119.6" y="90.8">0.1u</text>
<text x="175.6" y="92.8">2.2u</text>
<text x="185.3" y="92.8">0.01u</text>
<text x="215.6" y="90.4">GPS_TX_RPI_RX</text>
<text x="281.8" y="94.2">GND</text>
<text x="57.9" y="101.5">GND</text>
<text x="167.4" y="96.7">GND</text>
<text x="182" y="99.1">GND</text>
<text x="189.9" y="100.2">FSET</text>
<text x="271.5" y="98.5">SCL</text>
<text x="14.1" y="107.5">+5V</text>
<text x="35.4" y="103.3">U3P</text>
<text x="62.2" y="105.8">-5V</text>
<text x="114.9" y="106.4" transform="rotate(-90 114.9 106.4)">L3</text>
<text x="271.5" y="103.3">SDA</text>
<text x="22.3" y="112.7">2.2u</text>
<text x="22.3" y="108.1">C19</text>
<text x="29.6" y="112.7">0.01u</text>
<text x="29.6" y="108.1">C20</text>
<text x="53.9" y="112.7">2.2u</text>
<text x="53.9" y="108.1">C21</text>
<text x="61.2" y="112.7">0.01u</text>
<text x="61.2" y="108.1">C22</text>
<text x="109.6" y="112.3">5VPWR</text>
<text x="130.3" y="112.3">SDA</text>
<text x="202.4" y="112.7">C25</text>
<text x="209.7" y="112.7">C26</text>
<text x="215.5" y="110.6">+5V</text>
<text x="224" y="109.9">5VPWR</text>
<text x="57.9" y="118.6">GND</text>
<text x="130.5" y="114.8">SCL</text>
<text x="194.2" y="118.6">GND</text>
<text x="202.4" y="117.6">2.2u</text>
<text x="209.7" y="117.6">0.01u</text>
<text x="199.1" y="123.4">GND</text>
<text x="33" y="130.1">5VPWR</text>
<text x="72.3" y="130.6">CORE</text>
<text x="179" y="130.1">U3B</text>
<text x="208.2" y="127.7">U3A</text>
<text x="230.1" y="130.1">HVCTRL</text>
<text x="76.5" y="135.5">L1</text>
<text x="83.1" y="135.1">C28</text>
<text x="88.9" y="132.5">+5V</text>
<text x="179" y="136.2">TL072CDR</text>
<text x="208.2" y="133.8">TL072CDR</text>
<text x="224.3" y="134.6">C27</text>
<text x="255" y="133.2">GND</text>
<text x="21.4" y="142.9">GND</text>
<text x="83.1" y="139">2.2u</text>
<text x="83.1" y="142.4">C29</text>
<text x="224.3" y="139.5">0.01u</text>
<text x="72.3" y="145.2">CORE</text>
<text x="83.1" y="146.3">2.2u</text>
<text x="88.9" y="147.1">-5V</text>
<text x="127.9" y="146.7">SW1</text>
<text x="199.1" y="147.8">GND</text>
<text x="221" y="145.3">GND</text>
<text x="274.5" y="145.3">GND</text>
<text x="276.3" y="149.6">SPI_MISO</text>
<text x="11.6" y="154.9">TP11</text>
<text x="18.4" y="152">U9</text>
<text x="30.5" y="154.4">5VPWR</text>
<text x="76.5" y="150.1">L2</text>
<text x="112.3" y="152">+3V3</text>
<text x="182.3" y="152.7">LED1</text>
<text x="213.6" y="151.3">+5V</text>
<text x="221.8" y="151.6">C23</text>
<text x="229.1" y="151.6">C24</text>
<text x="11.4" y="159.8">TP12</text>
<text x="11.4" y="157.4">TP21</text>
<text x="30.5" y="159.3">PPS</text>
<text x="88.9" y="159.3">SCL</text>
<text x="107.2" y="156.9">SW_PWR</text>
<text x="157.7" y="156.1">LED_PWR</text>
<text x="194.2" y="156.3" transform="rotate(-90 194.2 156.3)">GND</text>
<text x="221.8" y="156.5">2.2u</text>
<text x="226.7" y="158.9">0.01u</text>
<text x="234.8" y="156.1">ADCIN</text>
<text x="237.5" y="161">PPS</text>
<text x="11.4" y="164.7">TP13</text>
<text x="11.4" y="162.2">TP22</text>
<text x="11.4" y="167.1">TP23</text>
<text x="40.3" y="164.2">GPS_RX_RPI_TX</text>
<text x="128.9" y="163.5">SW2</text>
<text x="158.2" y="165.9">LED_GPS</text>
<text x="182.3" y="162.5">LED2</text>
<text x="194.2" y="166" transform="rotate(-90 194.2 166)">GND</text>
<text x="218.5" y="162.4">GND</text>
<text x="233.1" y="167.2">GND</text>
<text x="11.4" y="169.5">TP14</text>
<text x="11.4" y="172">TP24</text>
<text x="40.3" y="169">GPS_TX_RPI_RX</text>
<text x="88.9" y="169">SDA</text>
<text x="109.9" y="173.2">SW_LOG</text>
<text x="182.3" y="172.2">LED3</text>
<text x="11.4" y="174.4">TP15</text>
<text x="11.4" y="176.8">TP25</text>
<text x="28.7" y="179.4">GND</text>
<text x="114.4" y="178">+3V3</text>
<text x="159.9" y="175.6">LED_HV</text>
<text x="194.2" y="175.7" transform="rotate(-90 194.2 175.7)">GND</text>
<text x="233.8" y="178">SPI_CS</text>
<text x="88.9" y="183.6">+3V3</text>
<text x="158.2" y="185.3">LED_LOG</text>
<text x="182.3" y="181.9">LED4</text>
<text x="194.2" y="185.5" transform="rotate(-90 194.2 185.5)">GND</text>
<text x="231" y="180.5">SPI_MOSI</text>
<text x="232.4" y="182.9">SPI_CLK</text>
<text x="76.2" y="189">U8</text>
<text x="182.3" y="191.7">LED5</text>
<text x="158.8" y="195.1">LED_PLS</text>
<text x="194.2" y="195.2" transform="rotate(-90 194.2 195.2)">GND</text>
</g>
<g font-size="2.1" fill="#808080">
<text x="20.2" y="11.6">GND3</text>
<text x="30.3" y="10.5">S4</text>
<text x="20.2" y="16.5">GND2</text>
<text x="30.3" y="15.4">S3</text>
<text x="234.7" y="15.4">P$40</text>
<text x="242.1" y="16.5">GPIO21</text>
<text x="254.9" y="16.5">GND</text>
<text x="262.1" y="15.4">P$39</text>
<text x="20.2" y="21.3">GND1</text>
<text x="30.3" y="20.3">S2</text>
<text x="234.7" y="20.3">P$38</text>
<text x="242.1" y="21.3">GPIO20</text>
<text x="252.1" y="21.3">GPIO26</text>
<text x="262.1" y="20.3">P$37</text>
<text x="21.3" y="26.2">GND</text>
<text x="30.3" y="25.1">S1</text>
<text x="82.6" y="25.1">1</text>
<text x="86.2" y="29.4" transform="rotate(-90 86.2 29.4)">2</text>
<text x="89.3" y="25.1">3</text>
<text x="114.2" y="30">2</text>
<text x="153.2" y="27.6">6</text>
<text x="156.9" y="28.6">-</text>
<text x="162.3" y="30">7</text>
<text x="234.7" y="30">P$34</text>
<text x="234.7" y="25.1">P$36</text>
<text x="242.1" y="26.2">GPIO16</text>
<text x="252.1" y="26.2">GPIO19</text>
<text x="262.1" y="30">P$33</text>
<text x="262.1" y="25.1">P$35</text>
<text x="27.2" y="35.9">1</text>
<text x="53.4" y="34.9">2</text>
<text x="57.1" y="35.9">-</text>
<text x="87.5" y="32.4">6</text>
<text x="89.7" y="35.9">OUT</text>
<text x="91.2" y="33.5">-</text>
<text x="96.6" y="34.9">7</text>
<text x="114.2" y="34.9">3</text>
<text x="116.4" y="33.5">OUT</text>
<text x="118" y="31.1">-</text>
<text x="118" y="35.9">+</text>
<text x="123.4" y="32.4">1</text>
<text x="153.2" y="32.4">5</text>
<text x="155.4" y="31.1">OUT</text>
<text x="156.9" y="33.5">+</text>
<text x="234.7" y="34.9">P$32</text>
<text x="242.1" y="35.9">GPIO12</text>
<text x="242.1" y="31.1">GND</text>
<text x="252.1" y="31.1">GPIO13</text>
<text x="253.2" y="35.9">GPIO6</text>
<text x="262.1" y="34.9">P$31</text>
<text x="53.4" y="39.7">3</text>
<text x="55.6" y="38.4">OUT</text>
<text x="57.1" y="40.8">+</text>
<text x="62.5" y="37.3">1</text>
<text x="87.5" y="37.3">5</text>
<text x="91.2" y="38.4">+</text>
<text x="234.7" y="39.7">P$30</text>
<text x="242.1" y="40.8">GND</text>
<text x="253.2" y="40.8">GPIO5</text>
<text x="262.1" y="39.7">P$29</text>
<text x="234.7" y="44.6">P$28</text>
<text x="242.1" y="45.7">ID_SC*</text>
<text x="252.7" y="45.7">ID_SD*</text>
<text x="262.1" y="44.6">P$27</text>
<text x="234.7" y="49.5">P$26</text>
<text x="242.1" y="50.5">GPIO7</text>
<text x="254.9" y="50.5">GND</text>
<text x="262.1" y="49.5">P$25</text>
<text x="234.7" y="59.2">P$22</text>
<text x="234.7" y="54.3">P$24</text>
<text x="242.1" y="55.4">GPIO8</text>
<text x="252.2" y="55.4">GPIO11</text>
<text x="262.1" y="59.2">P$21</text>
<text x="262.1" y="54.3">P$23</text>
<text x="234.7" y="64.1">P$20</text>
<text x="242.1" y="65.1">GND</text>
<text x="242.1" y="60.3">GPIO25</text>
<text x="252.1" y="65.1">GPIO10</text>
<text x="253.2" y="60.3">GPIO9</text>
<text x="262.1" y="64.1">P$19</text>
<text x="29.6" y="71.4">8</text>
<text x="49.8" y="71.4">4</text>
<text x="129.4" y="71.4">1</text>
<text x="164.2" y="71.4">17</text>
<text x="234.7" y="68.9">P$18</text>
<text x="242.1" y="70">GPIO24</text>
<text x="255.8" y="70">3V3</text>
<text x="262.1" y="68.9">P$17</text>
<text x="35.2" y="72.4">+VIN -VIN</text>
<text x="129.4" y="73.8">2</text>
<text x="129.4" y="76.2">3</text>
<text x="135" y="72.4">NC</text>
<text x="135" y="74.9">APD</text>
<text x="135" y="77.3">MONIN</text>
<text x="154.3" y="72.4">EPAD</text>
<text x="154.5" y="77.3">FSET</text>
<text x="154.9" y="74.9">MON</text>
<text x="164.2" y="76.2">15</text>
<text x="164.2" y="73.8">16</text>
<text x="234.7" y="73.8">P$16</text>
<text x="242.1" y="74.9">GPIO23</text>
<text x="252.1" y="74.9">GPIO22</text>
<text x="262.1" y="73.8">P$15</text>
<text x="129.4" y="78.7">4</text>
<text x="129.4" y="81.1">5</text>
<text x="129.4" y="83.5">6</text>
<text x="135" y="79.7">VOUT2</text>
<text x="135" y="82.2">VOUT1</text>
<text x="154.4" y="82.2">CTRL</text>
<text x="157.1" y="79.7">FB</text>
<text x="164.2" y="83.5">12</text>
<text x="164.2" y="81.1">13</text>
<text x="164.2" y="78.7">14</text>
<text x="234.7" y="83.5">P$12</text>
<text x="234.7" y="78.7">P$14</text>
<text x="242.1" y="79.7">GND</text>
<text x="252.1" y="79.7">GPIO27</text>
<text x="262.1" y="83.5">P$11</text>
<text x="262.1" y="78.7">P$13</text>
<text x="29.6" y="88.4">8</text>
<text x="35.2" y="89.5">+VIN -VIN</text>
<text x="49.8" y="88.4">4</text>
<text x="129.4" y="86">7</text>
<text x="129.4" y="88.4">8</text>
<text x="135" y="84.6">PUMP</text>
<text x="135" y="87">SW_2</text>
<text x="135" y="89.5">SW</text>
<text x="153.9" y="84.6">SHDN</text>
<text x="155.1" y="89.5">GND</text>
<text x="156.3" y="87">VIN</text>
<text x="164.2" y="88.4">10</text>
<text x="164.2" y="86">11</text>
<text x="234.7" y="88.4">P$10</text>
<text x="242.1" y="89.5">GPIO15</text>
<text x="242.1" y="84.6">GPIO18</text>
<text x="252.1" y="84.6">GPIO17</text>
<text x="254.9" y="89.5">GND</text>
<text x="262.1" y="88.4">P$9</text>
<text x="152.9" y="91.9">GND_2</text>
<text x="164.2" y="90.8">9</text>
<text x="235.8" y="93.3">P$8</text>
<text x="242.1" y="94.3">GPIO14</text>
<text x="253.2" y="94.3">GPIO4</text>
<text x="262.1" y="93.3">P$7</text>
<text x="235.8" y="98.1">P$6</text>
<text x="242.1" y="99.2">GND</text>
<text x="253.2" y="99.2">GPIO3</text>
<text x="262.1" y="98.1">P$5</text>
<text x="29.6" y="105.4">8</text>
<text x="35.2" y="106.5">+VIN -VIN</text>
<text x="49.8" y="105.4">4</text>
<text x="235.8" y="107.9">P$2</text>
<text x="235.8" y="103">P$4</text>
<text x="242.1" y="104.1">5V</text>
<text x="253.2" y="104.1">GPIO2</text>
<text x="262.1" y="107.9">P$1</text>
<text x="262.1" y="103">P$3</text>
<text x="139.1" y="110.3">4</text>
<text x="139.1" y="112.7">5</text>
<text x="144.7" y="111.4">SDA</text>
<text x="144.7" y="113.8">SCL</text>
<text x="179.7" y="111.4">VDD</text>
<text x="179.9" y="113.8">VSS</text>
<text x="188.5" y="112.7">2</text>
<text x="188.5" y="110.3">3</text>
<text x="242.1" y="108.9">5V</text>
<text x="255.8" y="108.9">3V3</text>
<text x="139.1" y="115.2">6</text>
<text x="144.7" y="116.2">VREF</text>
<text x="178.4" y="116.2">VOUT</text>
<text x="188.5" y="115.2">1</text>
<text x="243" y="118.1" transform="rotate(-90 243 118.1)">PAD1</text>
<text x="247.9" y="118.1" transform="rotate(-90 247.9 118.1)">PAD2</text>
<text x="252.7" y="118.1" transform="rotate(-90 252.7 118.1)">PAD3</text>
<text x="257.6" y="118.1" transform="rotate(-90 257.6 118.1)">PAD4</text>
<text x="172.6" y="129.8">6</text>
<text x="176.4" y="130.8">-</text>
<text x="201.8" y="127.3">2</text>
<text x="204.1" y="130.8">OUT</text>
<text x="205.6" y="128.4">-</text>
<text x="211" y="129.8">1</text>
<text x="241.9" y="127.4" transform="rotate(-90 241.9 127.4)">P$41</text>
<text x="246.8" y="127.4" transform="rotate(-90 246.8 127.4)">P$42</text>
<text x="251.7" y="127.4" transform="rotate(-90 251.7 127.4)">P$43</text>
<text x="256.5" y="127.4" transform="rotate(-90 256.5 127.4)">P$44</text>
<text x="172.6" y="134.6">5</text>
<text x="174.8" y="133.3">OUT</text>
<text x="176.4" y="135.7">+</text>
<text x="181.8" y="132.2">7</text>
<text x="201.8" y="132.2">3</text>
<text x="205.6" y="133.3">+</text>
<text x="271.8" y="137.1">9</text>
<text x="244.5" y="139.5">16</text>
<text x="249.4" y="140.6">V_DD</text>
<text x="263.2" y="138.1">DGND</text>
<text x="263.3" y="140.6">AGND</text>
<text x="271.8" y="139.5">14</text>
<text x="34.5" y="144.4">1</text>
<text x="34.5" y="146.8">2</text>
<text x="40.1" y="145.4">-VIN</text>
<text x="40.1" y="147.9">+VIN</text>
<text x="53" y="145.4">+VOUT</text>
<text x="53.5" y="147.9">-VOUT</text>
<text x="64.4" y="146.8">3</text>
<text x="64.4" y="144.4">4</text>
<text x="123.1" y="150">P1</text>
<text x="144.7" y="150">P2</text>
<text x="246.9" y="149.2">15</text>
<text x="269.4" y="149.2">12</text>
<text x="123.1" y="154.8">P3</text>
<text x="130.1" y="151">P1</text>
<text x="130.1" y="155.9">P3</text>
<text x="137.7" y="151">P2</text>
<text x="137.7" y="155.9">P4</text>
<text x="144.7" y="154.8">P4</text>
<text x="248.1" y="154.1">1</text>
<text x="251.8" y="155.2">CH0</text>
<text x="251.8" y="150.3">V_REF D_OUT</text>
<text x="70.3" y="160">SCK</text>
<text x="79" y="159">SCK</text>
<text x="248.1" y="156.5">2</text>
<text x="248.1" y="159">3</text>
<text x="248.1" y="161.4">4</text>
<text x="251.8" y="157.6">CH1</text>
<text x="251.8" y="160">CH2</text>
<text x="70.1" y="164.9">SDO</text>
<text x="79" y="163.8">SDO</text>
<text x="124.4" y="166.3">P$3</text>
<text x="132.6" y="167.3">3</text>
<text x="136.7" y="167.3">6</text>
<text x="142.3" y="166.3">P$6</text>
<text x="248.1" y="163.8">5</text>
<text x="248.1" y="166.3">6</text>
<text x="251.8" y="162.5">CH3</text>
<text x="251.8" y="164.9">CH4</text>
<text x="251.8" y="167.3">CH5</text>
<text x="71.1" y="169.8">SDI</text>
<text x="79" y="173.6">CSB</text>
<text x="79" y="168.7">SDI</text>
<text x="124.4" y="171.1">P$2</text>
<text x="132.6" y="172.2">2</text>
<text x="136.7" y="172.2">5</text>
<text x="142.3" y="171.1">P$5</text>
<text x="248.1" y="168.7">7</text>
<text x="248.1" y="171.1">8</text>
<text x="251.8" y="169.8">CH6</text>
<text x="251.8" y="172.2">CH7</text>
<text x="70" y="179.5">GND</text>
<text x="70.3" y="174.6">CSB</text>
<text x="79" y="178.4">GND</text>
<text x="124.4" y="176">P$1</text>
<text x="132.6" y="177.1">1</text>
<text x="136.7" y="177.1">4</text>
<text x="142.3" y="176">P$4</text>
<text x="246.9" y="176">10</text>
<text x="247.1" y="178.4">11</text>
<text x="251.8" y="177.1">CS/SHDN</text>
<text x="251.8" y="179.5">D_IN</text>
<text x="70.2" y="184.4">VDD</text>
<text x="79" y="183.3">VDD</text>
<text x="246.9" y="180.9">13</text>
<text x="251.8" y="181.9">CLK</text>
</g>
<g font-size="1.7" fill="#808080">
<text x="115.7" y="9.3">R6</text>
<text x="115.7" y="13.7">10k</text>
<text x="54.9" y="18">C4</text>
<text x="81.6" y="23">VR1</text>
<text x="54.9" y="24.4">100p</text>
<text x="54.9" y="26.3">R4</text>
<text x="81.6" y="28.9">5k</text>
<text x="42.7" y="32.7">C3</text>
<text x="54.9" y="30.7">100k</text>
<text x="67" y="35.1">C5</text>
<text x="35.3" y="39.5" transform="rotate(-90 35.3 39.5)">1k</text>
<text x="41.6" y="39.8" transform="rotate(-90 41.6 39.8)">R3</text>
<text x="42.7" y="39">0.01u</text>
<text x="67" y="41.4">2200p</text>
<text x="141.4" y="41.3" transform="rotate(-90 141.4 41.3)">C6</text>
<text x="146.3" y="40.1" transform="rotate(-90 146.3 40.1)">2200p</text>
<text x="149.7" y="40.1" transform="rotate(-90 149.7 40.1)">R7</text>
<text x="156" y="40.1" transform="rotate(-90 156 40.1)">51</text>
<text x="21" y="47.7">R1</text>
<text x="21.3" y="43.3">50</text>
<text x="33.2" y="47.7">R2</text>
<text x="33.5" y="43.3">50</text>
<text x="77.6" y="42.5" transform="rotate(-90 77.6 42.5)">1M</text>
<text x="82" y="42.3" transform="rotate(-90 82 42.3)">R5</text>
<text x="142.7" y="53.6">R8</text>
<text x="143.1" y="48.2">1k</text>
<text x="175.1" y="71.7" transform="rotate(-90 175.1 71.7)">R22</text>
<text x="179" y="71.7" transform="rotate(-90 179 71.7)">10k</text>
<text x="84.7" y="77.8">1k</text>
<text x="87.5" y="76.6" transform="rotate(-90 87.5 76.6)">R23</text>
<text x="91.4" y="76.6" transform="rotate(-90 91.4 76.6)">1M</text>
<text x="83.4" y="81.7">R25</text>
<text x="187.3" y="83.9" transform="rotate(-90 187.3 83.9)">R21</text>
<text x="191.2" y="83.9" transform="rotate(-90 191.2 83.9)">100k</text>
<text x="87.5" y="86.3" transform="rotate(-90 87.5 86.3)">R24</text>
<text x="91.4" y="86.3" transform="rotate(-90 91.4 86.3)">15k</text>
<text x="194.6" y="93.6" transform="rotate(-90 194.6 93.6)">R20</text>
<text x="198.5" y="93.6" transform="rotate(-90 198.5 93.6)">100k</text>
<text x="20.8" y="130.1">JP1</text>
<text x="195" y="131.1">36k</text>
<text x="194.6" y="135.2">R18</text>
<text x="199.4" y="138.5" transform="rotate(-90 199.4 138.5)">12k</text>
<text x="203.6" y="138.9" transform="rotate(-90 203.6 138.9)">R19</text>
<text x="259.3" y="142.3" transform="rotate(-90 259.3 142.3)">U5P</text>
<text x="258.4" y="145.9">U5A</text>
<text x="174.1" y="152.9">R11</text>
<text x="174.1" y="157.2">150</text>
<text x="25.7" y="167.8">R17</text>
<text x="30.5" y="166.6">330</text>
<text x="30.5" y="163">R16</text>
<text x="174.1" y="167">150</text>
<text x="174.1" y="162.6">R12</text>
<text x="25.7" y="171.5">330</text>
<text x="174.1" y="172.3">R13</text>
<text x="174.1" y="176.7">150</text>
<text x="174.1" y="182.1">R14</text>
<text x="174.1" y="186.4">150</text>
<text x="174.1" y="191.8">R15</text>
<text x="256.9" y="186.1">MCP3208-CI/SL</text>
<text x="174.1" y="196.2">150</text>
<text x="207.4" y="192.1">Title</text>
<text x="278.3" y="192.1">Rev</text>
</g>
<g font-size="1.7" fill="#c90d0c">
<text x="156.5" y="29.1">-</text>
<text x="90.8" y="34">-</text>
<text x="117.5" y="31.6">-</text>
<text x="117.5" y="35.2">+</text>
<text x="156.5" y="32.8">+</text>
<text x="56.7" y="36.4">-</text>
<text x="56.7" y="40.1">+</text>
<text x="90.8" y="37.6">+</text>
<text x="176" y="131.3">-</text>
<text x="205.2" y="128.9">-</text>
<text x="176" y="135">+</text>
<text x="205.2" y="132.5">+</text>
</g>
</svg>
